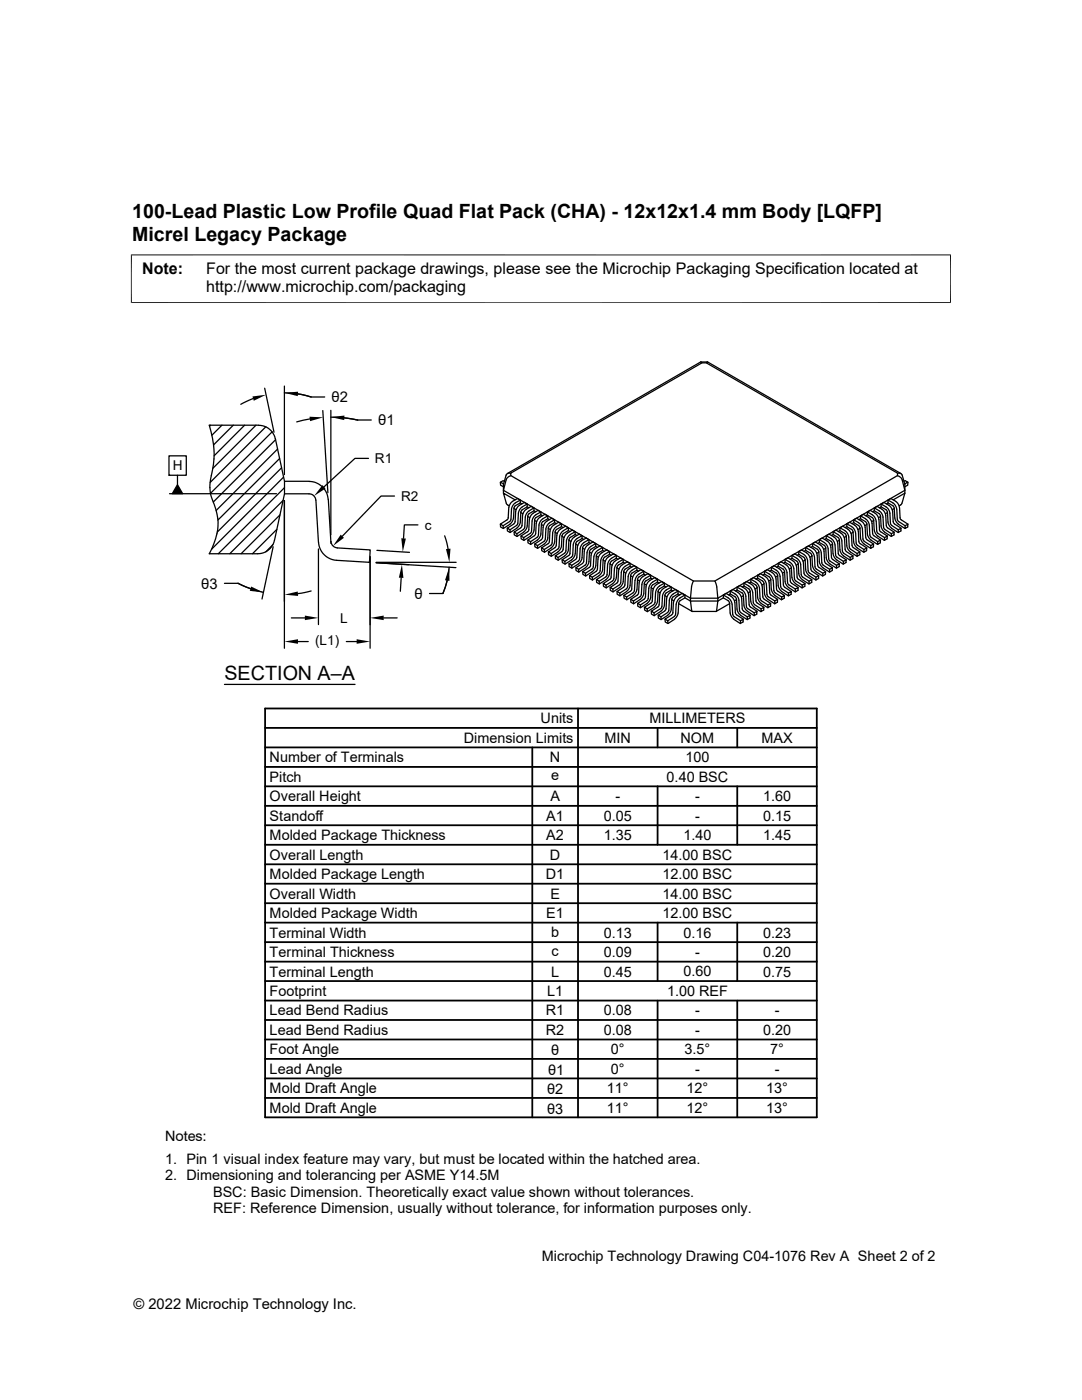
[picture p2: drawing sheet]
<svg xmlns="http://www.w3.org/2000/svg" width="216mm" height="279mm" viewBox="0 0 216 279" stroke-linecap="round" stroke-linejoin="round" font-family="sans-serif">
<g fill="none" stroke="#000" stroke-width=".25">
<path d="M50.5 79.5l-2.5 1.2M52.8 77.5l1.9 8.8M56.7 78.4l3.4 .3a13.1 13.1 0 0 0 4.7 .5M56.7 77v17.7M59.4 78.6l2.7 .6M139.8 72.2l-38.6 22.3M139.8 72.2l.3 .2M139.8 72.2h1.4M140.9 72.4l.3-.2 38.6 22.3M33.7 91h3.5v3.8h-3.5zM33.7 94.8h.1M33.8 98.5h21.4"/>
<path d="M35.4 96.7l1 1.8h-2zM35.4 94.8v1.9M42 84.9l-.2 .1M44.3 84.9l-2 2M46.5 84.9l-3.9 3.9M48.8 84.9l-6.1 6.1M51.1 84.9l-8.6 8.6M53 85.2l-11.1 11.1M54.3 86.2l-12.3 12.3M54.9 87.6a3.4 3.4 0 0 0-3.3-2.7h-9.8a18.5 18.5 0 0 1 .2 11.2l-.1 1.2M54.9 87.6l1.9 8.5v2.5l-2 9.2a3.4 3.4 0 0 1-3.4 2.7h-9.6a11.1 11.1 0 0 0 .5-11.1l-.3-.8-.1-1.3M55 87.8l-12.4 12.4"/>
<path d="M55.4 89.6l-12.3 12.3M55.8 91.5l-12.3 12.3M56.2 93.4l-12.9 12.8M56.5 99.9l-10.7 10.6M56.6 95.2l-14.4 14.4M56.7 99.9v29.5M56.8 98.6h4.9a1.35 1.35 0 0 1 1.3 1.2M56.8 96.1h4.9a3.8 3.8 0 0 1 3.8 3.6l.5 8.7M56.8 97.3l-13.2 13.2M61.8 83.6l-2.6 .6M63 99.8l.6 8.4a3.9 3.9 0 0 0 3.6 3.6l6.5 .4 .2-2.5-6.6-.4a1.39 1.39 0 0 1-1.3-1.2M64.4 81.9l1 16.4"/>
<path d="M66 81.9v24.8M66 83.2l2.7 .2 2.7 .4-2.7-.4M71.4 83.8h2.7M73.5 91.5h-2.7l-6.1 5.7M78.7 99h-2.7l-7.7 8M99.8 96.2l.7 .4M100.6 96.1l-.2-.2-.6 .3 .1 .6 .6 .3M101.9 94.4l38.2-22h.8l38.2 22v.5l-36.5 21.1h-4.2l-36.5-21.1zM101.9 95l-.4 .2-.5 .5-.5 2.2 37.3 21.5 .2-2.4 .4-1M101.9 94.5l-.4-.1-.5 .3-.5 2v1.7M102.8 99.8l-2.3-1.4 .6 2.1 .5 .4M103.8 99.8l-1 .6a1.77 1.77 0 0 0-.7 1.2"/>
<path d="M177.2 99.8l1 .6a1.77 1.77 0 0 1 .7 1.2M179.1 95l.5 .2 .4 .5 .6 2.2-37.4 21.5v.6l1.1-.7M179.1 94.5l.5-.1 .4 .3 .6 2v1.7M180.4 96.1l.2-.2 .6 .3-.7 .4M180.6 98.4l-2.4 1.4M180.6 98.4l-.6 2-.3 .4M181.2 96.2l-.1 .6-.5 .3M44.8 116.4h2.7l2.5 1.1M47.5 116.4l2.5 1.1 2.6 .7M54.5 108.7l-1.5 1.4M54.5 109.1l-2.2 10.4M55.2 105.6l-4.8 4.9"/>
<path d="M55.9 102.8l-7.8 7.7M62.1 117.9l-2.7 .6M63.5 109.6v15.1M73.7 112.2h.1M73.9 111.1v18.3M75.1 112.2h15.9M75.1 112.3l15.9 1M75.2 109.8l6.5 .4M80.1 115.3l-.2 2.7M83.4 104.8h-2.7l-.2 2.6M85.7 118.4h2.7M88.7 106.9l.7 2.6"/>
<path d="M89.2 115.9l-.8 2.5M89.6 113.2a16.2 16.2 0 0 1-1.2 5.2M99.8 104.6l.1 .6 .5 .3 1.3-.9M101.2 105.4v.6l.6 .3 1.3-.9M101.9 103.6l-.2 .5-1.3 .8M102.1 101.6l-.1 2M102.3 100.1a1.77 1.77 0 0 0-.8 1.2l-.2 2.3-1.5 1 .6 .3v.6M102.3 100l1-.5 .5 .3v.6l-1 .5-.2 .4-.1 2.1M102.4 103.4l-.2 .7-.5 .5M102.6 101.5l.4 .2M103.7 100.9a1.77 1.77 0 0 0-.8 1.2l-.2 2.3-1.5 1 .6 .3v.6M103.7 100.8l.9-.5 .6 .3v.6l-1 .5-.3 .5"/>
<path d="M103.8 100.4l.3 .2M103.9 105.3l-1.3 .9 .5 .3 .1 .6M103.9 102.2l-.1 2.3-.7 .9M103.9 102.3l.4 .2M104.1 104.9l-.2 .4M105 101.6a1.77 1.77 0 0 0-.7 1.3l-.1 2M105 101.6l1-.6 .6 .4v.5l-1 .6-.3 .4-.1 2.2-.2 .5-.5 .6-1.3 .9-.6-.4v-.5M105.2 101.2l.3 .1M105.2 100.6l-1 .6a1.77 1.77 0 0 0-.8 1.2l-.1 2.3-1.5 1M105.3 106.1l-1.4 .9 .6 .3v.5M105.3 103.1l.4 .2M105.6 102a1.77 1.77 0 0 0-.8 1.2l-.2 2.3-1.5 1"/>
<path d="M105.6 103.7l-.1 2.1-.2 .3M105.6 103.7a1.77 1.77 0 0 1 .8-1.3l1-.5 .5 .3v.5l-1 .6-.2 .4-.1 2-.3 .7-.5 .6-1.3 .8-.5-.3-.1-.5M106.6 101.9l.3 .2M106.6 101.4l-1 .5M106.7 103.9l.4 .2M106.7 108.6v.5l.6 .3 1.3-.8M106.9 106.5l-.3 .4-1.3 .9 .6 .3v.5M106.9 106.5l.1-2a1.77 1.77 0 0 1 .8-1.3l1-.6 .5 .4v.5l-1 .6-.2 .4-.2 2.2-.2 .5-.5 .6-1.3 .8-.6-.3v-.5M106.9 102.7a1.77 1.77 0 0 0-.7 1.3l-.2 2.3-1.5 1M107.4 106.8l-.2 .4-1.3 .9M107.9 102.7l.3 .2M107.9 102.2l-1 .5"/>
<path d="M108 104.7l.4 .2M108.3 103.5a1.77 1.77 0 0 0-.8 1.3l-.1 2M108.6 108l-1.3 .9M108.8 107.6l-.2 .4M109.3 103.5l.3 .2M109.3 103l-1 .5M109.4 108.5l-1.3 .8 .5 .4v.5M109.4 105.5l.4 .2M109.4 105.3l-.2 2.4-.6 .9M109.4 110.2l.1 .5 .5 .3 1.3-.8M109.4 105.3l.3-.4 1-.6v-.6l-.6-.3-1 .6a1.77 1.77 0 0 0-.7 1.3l-.2 2.2-1.5 1.1 .6 .3v.5M110.2 108.4l-.3 .4-1.3 .9"/>
<path d="M110.3 106.4l-.1 2M110.5 104.8a1.77 1.77 0 0 0-.8 1.2l-.1 2.1-.2 .4M110.5 104.8l1-.6 .5 .3v.6l-1 .6-.2 .3-.1 2.1M110.7 104.3l.3 .2M110.7 108.1l-.5 1-1.6 1.1-.5-.3v-.6M110.7 103.7l-1 .6a1.77 1.77 0 0 0-.8 1.3l-.1 2M110.8 106.2l.4 .3M111.9 105.6a1.77 1.77 0 0 0-.8 1.2l-.2 2.3-1.5 1.1 .6 .3v.5M111.9 105.6l1-.6 .5 .3v.6l-1 .6-.2 .4M112 105.1l.4 .2M112 104.5l-1 .6a1.77 1.77 0 0 0-.7 1.3M112.1 110.1l-1.3 .8 .6 .4v.5"/>
<path d="M112.1 107l.4 .3M112.1 106.9l-.1 2.4-.7 .9M112.2 111.7v.6l.6 .3 1.3-.9M112.4 109.6l-.3 .5M112.9 109.9l-.2 .5-1.3 .9M113.2 106.4a1.77 1.77 0 0 0-.7 1.2l-.1 2M113.2 106.4l1-.6 .6 .3v.6l-1 .6-.3 .3-.1 2.3-.2 .5-.5 .6-1.3 .8-.6-.3v-.6M113.4 105.9l.3 .2M113.4 105.3l-1 .6a1.77 1.77 0 0 0-.7 1.3l-.2 2.2-1.5 1.1M113.5 107.8l.4 .3M113.8 108.4l-.1 2.3-1.5 1 .5 .3 .1 .6M113.9 108.4a1.77 1.77 0 0 1 .7-1.2l1-.6 .5 .3v.6l-1 .5-.2 .4-.2 2.4-.7 .9"/>
<path d="M114.3 110.7l-.3 .5-1.3 .8M114.8 106.7l.3 .2M114.8 106.1l-1 .6a1.77 1.77 0 0 0-.8 1.2l-.1 2.1M114.9 108.6l.4 .2M114.9 113.3v.6l.6 .3 1.3-.9M115.1 107.5a1.77 1.77 0 0 0-.7 1.2l-.1 2M116.1 107.5l.4 .2M116.1 106.9l-1 .6M116.2 109.4l.4 .2M116.2 109.3l-.1 2.2-.3 .6-1.7 1.3-.5-.3-.1-.6M116.3 109.3l.2-.5 1-.5v-.6l-.5-.3-1 .6a1.77 1.77 0 0 0-.8 1.2l-.2 2.3-1.5 1 .6 .3v.6M116.5 108.3a1.77 1.77 0 0 0-.7 1.2l-.2 2.3-1.5 1"/>
<path d="M116.8 112.8l-1.3 .8M117 112.3l-.2 .5M117.5 108.3l.3 .2M117.5 107.7l-1 .6M117.6 110.2l.4 .2M117.6 110.1l-.1 2.3-.7 .9M117.6 110.1l.3-.5 1-.5v-.6l-.6-.3-1 .6a1.77 1.77 0 0 0-.7 1.2l-.2 2.2-1.5 1.1 .6 .3v.6M117.9 110.8l-.1 2.3-1.5 1 .5 .3 .1 .6M118.5 111.1l-.2 2.3-1.5 1M118.7 109.5a1.77 1.77 0 0 0-.7 1.3M118.7 109.5l1-.5 .5 .3v.6l-.9 .5-.3 .5M118.9 109.1l.3 .1"/>
<path d="M118.9 112.9l-.5 1-1.5 1.1-.6-.4v-.5M118.9 108.5l-1 .6a1.77 1.77 0 0 0-.8 1.2l-.1 2M119 111l.4 .2M119 110.9l-.1 2M119.2 113.6l-.2 .4-1.4 .9 .6 .3v.6M119.7 113.9l-.2 .4-1.3 .9M120.2 109.9l.4 .1M120.2 113.7l-.4 1-1.6 1.1-.5-.4-.1-.5M120.2 109.3l-.9 .6a1.77 1.77 0 0 0-.8 1.2M120.3 114.8l-1.3 .9 .6 .3v.5M120.4 111.8l.4 .2M120.4 111.7l-.2 1.9"/>
<path d="M120.4 111.7l.2-.5 1-.6v-.5l-.5-.4-1 .6a1.77 1.77 0 0 0-.8 1.3l-.1 2M121.5 111.1a1.77 1.77 0 0 0-.8 1.3l-.1 2-.3 .4M121.5 111.1l.9-.6 .6 .3v.6l-1 .6-.2 .5M121.6 110.6l.3 .2M121.6 110.1l-1 .6a1.77 1.77 0 0 0-.7 1.2l-.1 2M121.7 115.6l-1.3 .9 .5 .3 .1 .5M121.7 112.6l.4 .2M121.7 112.4l-.1 2.2-.3 .7-1.7 1.2-.6-.3v-.5M121.8 117.2v.6l.5 .3 1.3-.8 .5-.6 .2-.5 .2-2.2 .2-.4 1-.6v-.6l-.5-.3-1 .6a1.77 1.77 0 0 0-.8 1.3l-.2 2.2-1.4 1 .5 .4v.5M122 113.2l-.1 2.1-.2 .3M122.1 113.2a1.77 1.77 0 0 1 .7-1.3l1-.6 .6 .3v.6l-1 .6-.3 .4-.1 2M122.5 115.5l-.3 .4-1.3 .9"/>
<path d="M123 111.4l.3 .2M123 115.2l-.3 .7-.4 .6-1.3 .8-.6-.3v-.5M123 110.8l-1 .6a1.77 1.77 0 0 0-.8 1.3l-.1 2.2-1.5 1.1M123.1 113.3l.4 .3M123.1 118v.6l.6 .3 1.3-.8M123.4 112.2a1.77 1.77 0 0 0-.8 1.3l-.1 2M124.4 112.2l.3 .2M124.4 111.6l-1 .6M124.5 114.2l.4 .2M124.5 118.8v.6l.6 .3 1.3-.8M124.7 116.7l-.3 .5-1.3 .8 .6 .4v.5M124.7 113a1.77 1.77 0 0 0-.7 1.3l-.2 2.2-1.5 1.1"/>
<path d="M125 117.5l-1.3 .9M125.2 117.1l-.2 .4M125.7 113l.3 .2M125.7 112.4l-1 .6M125.8 114.9l.4 .3M125.8 114.8l-.1 2.4-.7 .8M125.9 114.8l.2-.4 1-.6v-.6l-.6-.3-.9 .6a1.77 1.77 0 0 0-.8 1.2l-.1 2.1M126.1 113.8a1.77 1.77 0 0 0-.8 1.3l-.1 2M126.6 117.8l-.3 .5-1.3 .8M126.7 115.9l-.1 2M126.9 114.3a1.77 1.77 0 0 0-.7 1.2l-.2 2.3-1.5 1 .5 .3 .1 .6M126.9 114.3l1-.6 .6 .3v.6l-1 .5-.3 .5"/>
<path d="M127.1 113.8l.3 .2M127.1 113.2l-1 .6M127.2 115.7l.4 .3M127.2 115.6l-.2 2.3-.6 .9M128.5 114.6l.3 .2M128.5 118.4l-.5 1-1.6 1.1-.5-.3v-.6M128.5 114l-1 .6a1.77 1.77 0 0 0-.8 1.2M128.6 116.5l.4 .3M128.6 116.4l-.1 2M128.6 116.4l.2-.4 1-.6v-.6l-.5-.3-1 .6a1.77 1.77 0 0 0-.8 1.2l-.2 2.3-1.4 1 .5 .3v.6M129.7 115.9a1.77 1.77 0 0 0-.8 1.2l-.2 2.3-1.5 1 .6 .3v.6M129.7 115.8l.9-.5 .6 .3v.6l-1 .5-.2 .4-.2 2.3-.2 .5-.5 .5-1.3 .9-.5-.3-.1-.6"/>
<path d="M129.8 115.4l.4 .2M129.8 114.8l-1 .6a1.77 1.77 0 0 0-.7 1.2l-.2 2.3-1.5 1M129.9 117.3l.4 .2M130.2 119.9l-.3 .4M130.3 117.9l-.1 2M130.3 117.9a1.77 1.77 0 0 1 .7-1.3l1-.5 .6 .3v.5l-1 .6-.3 .5M130.8 118.2l-.2 2.3-1.5 1M131.2 116.2l.3 .2M131.2 115.6l-1 .6a1.77 1.77 0 0 0-.7 1.2l-.2 2.3-1.5 1M131.3 118.1l.4 .2M131.3 118l-.2 2.3-.6 .9M131.6 117a1.77 1.77 0 0 0-.8 1.2"/>
<path d="M132.2 119l-.1 2M132.4 117.5a1.77 1.77 0 0 0-.8 1.2l-.1 2M132.4 117.4l1-.5 .5 .3v.6l-1 .5M132.6 116.9l.3 .2M132.6 116.4l-1 .5M132.7 118.9l.4 .2M132.9 118.3l-.2 .5-.2 2.1-.3 .7-1.7 1.3-.5-.3v-.6M133.9 117.8l.4 .1M133.9 117.2l-1 .6a1.77 1.77 0 0 0-.7 1.2M134 119.7l.5 .2M134 119.5l-.1 2.4-.7 .9M134.1 119.6l.2-.5 1-.6v-.5l-.6-.4-.9 .6a1.77 1.77 0 0 0-.8 1.3l-.1 2"/>
<path d="M134.3 118.6a1.77 1.77 0 0 0-.7 1.2l-.1 2-.3 .4M135.1 119a1.77 1.77 0 0 0-.7 1.3l-.1 2-.3 .4M135.1 119l1-.6 .6 .3v.6l-1 .6-.3 .4-.1 2M135.3 118.5l.3 .2M135.3 118l-1 .5M136.7 118.7l-1 .6a1.77 1.77 0 0 0-.8 1.3M142.6 116l.4 1 .2 2.4h-5.4v.6l-1.1-.7M144.3 118.7l1 .6a1.77 1.77 0 0 1 .8 1.3M145.7 118.5l-.3 .2M145.7 118l1 .5M145.9 119l-1-.6-.6 .3v.6l1 .6 .3 .4 .2 2.4 .6 .9M145.9 119a1.77 1.77 0 0 1 .7 1.3"/>
<path d="M146.7 118.6a1.77 1.77 0 0 1 .7 1.2l.2 2 .2 .4M147 119.7l-.4 .2M147.1 117.8l-.4 .1M147.1 117.2l1 .6a1.77 1.77 0 0 1 .7 1.2M148.1 118.3l.2 .5M148.3 118.9l-.4 .2M148.3 118.8l.2 2.1 .2 .6 .5 .5 1.3 .9M148.4 116.9l-.3 .2M148.4 116.4l1 .5M148.6 117.4l-1-.5-.5 .3v.6l1 .5M148.6 117.5a1.77 1.77 0 0 1 .8 1.2l.2 2.2 1.4 1.1M148.8 119l.1 2"/>
<path d="M149.4 117a1.77 1.77 0 0 1 .8 1.2l.2 2.3 1.5 1 .5-.3v.6l-.6 .3 .1-.6M149.7 118l.2 2.3 .6 .9M149.7 118.1l-.4 .2M149.8 116.2l-.3 .2M149.8 115.6l1 .6a1.77 1.77 0 0 1 .8 1.2l.1 2M150.7 117.9a1.77 1.77 0 0 0-.7-1.3l-1-.5-.6 .3v.5l1 .6 .3 .5M150.7 117.9l.1 2M150.9 119.9l.2 .4M151.1 117.3l-.4 .2M151.2 115.4l-.3 .2M151.2 114.8l1 .6a1.77 1.77 0 0 1 .7 1.2l.2 2.3 1.5 1 .6-.3-.1 .6-.5 .3v-.6M151.3 115.8l-.9-.5-.6 .3v.6l1 .5 .2 .4 .2 2.3 .3 .6 1.7 1.3"/>
<path d="M151.3 115.9a1.77 1.77 0 0 1 .8 1.2l.1 2M151.7 119.4l.2 .5 1.3 .8 .6-.3v.6l-.6 .3v-.6M152.2 119.1l.3 .4 1.3 .9M152.4 116.4l-.2-.4-1-.6v-.6l.5-.3 1 .6a1.77 1.77 0 0 1 .8 1.2l.2 2.3 1.5 1M152.4 116.5l-.4 .3M152.4 116.4l.1 2M152.5 114.6l-.3 .2M152.5 114l1 .6a1.77 1.77 0 0 1 .8 1.2M152.5 118.4l.5 1 1.6 1.1M153.8 115.7l-.4 .3M153.9 113.8l-.3 .2M153.9 113.2l1 .6"/>
<path d="M153.9 117.6l.3 .7 .4 .5M154.1 114.3l-1-.6-.6 .3v.6l1 .5 .3 .4 .1 2.1M154.1 114.3a1.77 1.77 0 0 1 .7 1.2l.2 2.3 1.5 1M154.3 115.9l.1 2M154.4 117.8l.3 .5 1.3 .8 .5-.3v.6l-.6 .3 .1-.6M154.6 118.9l1.3 .8M154.9 113.8a1.77 1.77 0 0 1 .8 1.3l.1 2M155.2 114.8l-.3-.4-1-.6v-.6l.6-.3 .9 .6a1.77 1.77 0 0 1 .8 1.2l.1 2.1M155.2 114.9l-.4 .3M155.2 114.8l.1 2.4 .7 .8M155.3 113l-.3 .2M155.3 112.4l1 .6"/>
<path d="M155.8 117.1l.2 .4M156 118.1l1.3 .8M156 117.5l1.3 .9 .6-.4v.6l-.6 .3v-.5M156.3 113a1.77 1.77 0 0 1 .7 1.3l.1 2M156.3 116.7l.3 .5 1.3 .8M156.5 114.2l-.4 .2M156.7 112.2l-.4 .2M156.7 111.6l.9 .6M157.2 116.3l.2 .4 1.3 .9 .6-.4-.1 .6-.5 .3v-.5M157.6 112.2a1.77 1.77 0 0 1 .8 1.3M157.7 116l-.1-2a1.77 1.77 0 0 0-.8-1.3l-1-.6-.5 .3v.6l1 .6 .2 .4 .2 2.2 .3 .7 1.7 1.2M157.7 116l.2 .4 1.4 .8"/>
<path d="M157.9 113.3l-.4 .3M158 111.4l-.3 .2M158 110.8l1 .6a1.77 1.77 0 0 1 .8 1.3l.2 2.2 1.4 1.1 .6-.3v.5l-.6 .3v-.5M158.4 113.5l.2 2.2 1.5 1.1 .5-.3v.5l-.6 .3 .1-.5M158.9 113.2a1.77 1.77 0 0 0-.7-1.3l-1-.6-.5 .3v.6l.9 .6 .3 .4 .1 2 .4 .9 1.6 1.2M159 113.2v2M159.1 115.2l.2 .4M159.3 112.6l-.4 .2M159.3 115.6l1.3 .9M159.4 110.6l-.3 .2M159.4 110.1l1 .6a1.77 1.77 0 0 1 .7 1.2l.1 2M159.6 111.1l-1-.6-.6 .3v.6l1 .6 .3 .4 .1 2.2 .3 .7 1.7 1.2"/>
<path d="M159.6 111.1a1.77 1.77 0 0 1 .7 1.3l.1 2 .3 .4M160.6 111.7l-.2-.5-1-.6v-.5l.5-.4 1 .6a1.77 1.77 0 0 1 .8 1.3l.1 2M160.7 111.8l-.4 .2M160.7 111.7l.1 1.9M160.7 114.8l1.3 .9M160.8 109.9l-.4 .1M160.8 109.3l.9 .6a1.77 1.77 0 0 1 .8 1.2M160.8 113.7l.4 1 1.6 1.1M161.3 113.9l.2 .4 1.3 .9 .6-.3-.1 .5-.5 .4v-.6M161.8 113.6l.3 .4 1.3 .9M162 110.9l.1 2M162 111l-.4 .2"/>
<path d="M162.1 109.1l-.3 .1M162.1 108.5l1 .6a1.77 1.77 0 0 1 .8 1.2l.1 2M162.1 112.9l.3 .7 .5 .5M162.3 109.5l-1-.5-.5 .3v.6l.9 .5 .3 .5M162.3 109.5a1.77 1.77 0 0 1 .7 1.3M162.5 111.1l.2 2.3 1.5 1 .5-.3v.5l-.6 .4 .1-.6M162.8 114.1l1.3 .9M163.1 110.8l.1 2.3 1.5 1M163.4 110.1l-.3-.5-1-.5v-.6l.6-.3 1 .6a1.77 1.77 0 0 1 .7 1.2l.1 2M163.4 110.2l-.4 .2M163.4 110.1l.2 2.3 .6 .9M163.5 108.3l-.3 .2"/>
<path d="M163.5 107.7l1 .6M164 112.3l.2 .5M164.2 113.3l1.3 .9M164.2 112.8l1.3 .8 .6-.3v.6l-.6 .3v-.6M164.5 108.3a1.77 1.77 0 0 1 .7 1.2l.2 2.3 1.5 1 .6-.3-.1 .6-.5 .3v-.6M164.5 112l.3 .4 1.3 .9M164.7 109.3l-.2-.5-1-.5v-.6l.5-.3 1 .6a1.77 1.77 0 0 1 .8 1.2l.2 2.3 1.5 1M164.8 109.4l-.4 .2M164.8 109.3l.1 2.2 .2 .5 .5 .5 1.3 .9M164.9 107.5l-.4 .2M164.9 106.9l.9 .6M165.8 107.5a1.77 1.77 0 0 1 .8 1.2l.1 2"/>
<path d="M166.1 108.6l-.4 .2M166.2 106.7l-.3 .2M166.2 110.5l.5 1 1.6 1.1M166.2 106.1l1 .6a1.77 1.77 0 0 1 .8 1.2l.1 2.1M166.8 110.7l.2 .5 1.3 .8 .5-.3v.6l-.5 .3v-.6M167.2 108.4a1.77 1.77 0 0 0-.8-1.2l-1-.6-.5 .3v.6l.9 .5 .3 .4 .1 2.1M167.2 108.4l.1 2.3 1.5 1M167.5 107.8l-.4 .3M167.5 107.7l.1 2.2 .2 .5 .5 .5 1.3 .9M167.6 105.9l-.3 .2M167.6 105.3l1 .6a1.77 1.77 0 0 1 .8 1.3l.1 2.2 1.5 1.1 .6-.3v.5l-.6 .3v-.5M167.8 106.4l-1-.6-.6 .3v.6l1 .6 .3 .4"/>
<path d="M167.8 106.4a1.77 1.77 0 0 1 .7 1.2l.1 2 .3 .5M168.1 109.9l.2 .5 1.4 .9 .5-.4v.6l-.6 .3 .1-.5M168.9 107l-.4 .3M168.9 106.9l.1 2.4 .7 .9M168.9 110.1l1.3 .8M169 105.1l-.3 .2M169 104.5l.9 .6a1.77 1.77 0 0 1 .8 1.3M169.1 105.6l-1-.6-.5 .3v.6l1 .6 .2 .4M169.1 105.6a1.77 1.77 0 0 1 .8 1.2l.1 2M169.7 110.2l1.3 .8M170 108.8l.3 .5 1.3 .9M170.2 106.2l-.4 .3"/>
<path d="M170.3 104.3l-.3 .2M170.3 108.1l.5 1 1.6 1.1M170.3 103.7l1 .6a1.77 1.77 0 0 1 .8 1.3l.1 2M170.5 104.8l-1-.6-.5 .3v.6l.9 .6 .3 .3 .1 2.1M170.5 104.8a1.77 1.77 0 0 1 .8 1.2M170.7 106.4l.2 2.2 1.5 1.1 .6-.4-.1 .6-.5 .3v-.5M171.3 106.1l.1 2M171.4 108.1l.2 .4M171.6 105.3l-.3-.4-1-.6v-.6l.6-.3 1 .6a1.77 1.77 0 0 1 .7 1.3l.2 2.2 1.5 1.1M171.6 105.5l-.4 .2M171.6 105.3l.2 2.4 .6 .9M171.6 108.5l1.4 .8"/>
<path d="M171.7 103.5l-.3 .2M171.7 103l1 .5M172.2 107.6l.2 .4M172.4 108.6l1.3 .8M172.4 108l1.4 .9 .5-.3v.5l-.6 .3 .1-.5M172.7 103.5a1.77 1.77 0 0 1 .8 1.3l.1 2M173 104.7l-.4 .2M173.1 102.7l-.3 .2M173.1 102.2l1 .5M173.6 106.8l.2 .4 1.3 .9 .6-.3v.5l-.6 .3v-.5M174.1 102.7a1.77 1.77 0 0 1 .7 1.3M174.1 106.5l-.1-2a1.77 1.77 0 0 0-.8-1.3l-.9-.6-.6 .4v.5l1 .6 .3 .4 .1 2.2 .3 .7 1.7 1.2"/>
<path d="M174.1 106.5l.3 .4 1.3 .9M174.3 103.8l.2 2.3 .7 .9M174.3 103.9l-.4 .2M174.5 101.9l-.4 .2M174.5 101.4l.9 .5M174.8 104l.2 2.3 1.5 1 .6-.3-.1 .5-.5 .3v-.5M175.2 107l1.3 .8M175.4 103.7a1.77 1.77 0 0 0-.8-1.3l-1-.5-.5 .3v.5l1 .6 .2 .5M175.4 103.7l.2 2.2 1.5 1.1M175.4 102a1.77 1.77 0 0 1 .8 1.2l.1 2M175.7 103.1l-.4 .2M175.8 101.2l-.3 .1"/>
<path d="M175.8 100.6l1 .6a1.77 1.77 0 0 1 .8 1.2l.2 2.3 1.4 1 .6-.3v.6l-.6 .3v-.6M176 101.6l-1-.6-.5 .4v.5l.9 .6 .3 .4 .1 2.2 .3 .7 1.7 1.3M176 101.6a1.77 1.77 0 0 1 .7 1.3l.1 2M176.3 105.2l.3 .4 1.3 .9 .5-.3v.5l-.6 .4 .1-.6M176.9 104.9l.2 .4M177.1 102.3l-.4 .2M177.1 102.2l.1 2.3 .7 .9M177.1 105.3l1.3 .9M177.2 100.4l-.3 .2M177.4 100.8l-1-.5-.6 .3v.6l1 .5 .3 .5M177.4 100.9a1.77 1.77 0 0 1 .7 1.2l.2 2.3 1.5 1M177.9 105.4l1.3 .9"/>
<path d="M178.5 101.5l-.5 .2M178.6 103.4l.4 1 1.6 1.1M178.7 100l-1-.5-.5 .3v.6l1 .5 .2 .4 .1 2.1M178.7 100.1a1.77 1.77 0 0 1 .8 1.2l.2 2.3 1.5 1M178.9 101.6l.1 2M179.1 103.6l.2 .5 1.3 .8 .6-.3-.1 .6-.5 .3v-.6M179.7 100.8l-.3 .1M44.8 136.6h26M58.1 123.3h2.7M59.5 128h2M69.1 128h2.1M76.6 123.3h2.6"/>
<path d="M128.6 121.2v.6l.6 .3 1.3-.9M129.9 120.4l-1.3 .8 .5 .3 .1 .6M131.3 122.8l.1 .5 .5 .4 1.3-.9M131.5 120.7l-.2 .4-1.3 .9 .5 .3v.6M132.1 121l-.3 .5-1.3 .8M132.7 123.6v.5l.6 .3 1.3-.8M132.9 121.5l-.2 .4-1.4 .9 .6 .3v.6M133.2 122.3l-1.3 .8M134 122.7l-1.3 .9 .5 .3 .1 .5M134.6 123l-1.4 .9M134.8 122.6l-.2 .4M134.9 120.6l-.1 2"/>
<path d="M135.3 122.3l-.2 .7-.5 .6M135.4 120.5l2.7 1.5h4.8M138 121.8l-.2-1.8h5.4l-.2 1.8M138 121.8l.2 .2M143 121.8l-.1 .2M145.6 120.5l-2.7 1.5M146.1 120.6l.1 2M146.2 122.6l.3 .4M146.4 123.6l1.3 .8M146.5 123l1.3 .9 .5-.3v.5l-.6 .3 .1-.5M146.6 120.3l.1 2M146.7 122.3l.3 .4"/>
<path d="M147 122.7l1.3 .9M147.8 122.8l1.3 .9M147.8 122.3l1.3 .8 .6-.3-.1 .5-.5 .4v-.6M148.1 121.5l-.1-2a1.77 1.77 0 0 0-.8-1.3l-.9-.6-.6 .4v.5l1 .6 .2 .4 .2 2.4 .7 .9M148.1 121.5l.3 .4 1.3 .9M148.9 121l.3 .5 1.3 .8 .5-.3v.6l-.5 .3v-.6M150.5 121.2l1.3 .9M151.1 120.4l1.3 .8"/>
</g>
<path d="M26.1 50.9h163.7M26.2 50.8v9.7M189.7 50.8v9.7M26.1 60.4h163.7" fill="none" stroke="#000" stroke-width=".2"/>
<g fill="#000">
<path d="M50.4 79.1l2.7-.3-2.5 1.2zM56.7 78.4l2.8-.2-.1 .9zM35.4 96.7l1 1.8h-2zM61.8 83.2l2.7 .1-2.6 .8zM64.3 96.8l.7 .7-2.3 1.5zM66 83.2l2.7-.3v.9zM50.1 117.1l2.5 1.1-2.8-.3zM56.7 118.7l2.7-.7 .1 .9zM68 106.7l.6 .6-2.2 1.7zM80.2 112.6l.3 2.7h-.9zM80.1 107.4l.9 .1-.6 2.7zM89.6 113.2l.1 2.7-.9-.1z"/>
<path d="M89 109.6l.9-.1-.2 2.7zM56.7 128l2.8-.4v.9zM60.8 122.9l2.7 .4-2.7 .5zM71.2 127.6l2.7 .4-2.7 .5zM73.9 123.3l2.7-.4v.9z"/>
</g>
<g fill="none" stroke="#000" stroke-width=".36">
<path d="M52.9 156.9h110.1M52.9 153.1h110.1M52.9 149.2h110.1M52.9 145.3h110.1M52.9 141.4h110.1v81.6h-110.1zM106.2 149.2v73.8M115.3 141.4v81.6M131.2 145.3v3.9M131.2 156.9v11.7M147.1 145.3v3.9M147.1 156.9v11.7M52.9 160.8h110.1"/>
<path d="M52.9 172.5h110.1M52.9 168.6h110.1M52.9 164.7h110.1M52.9 176.4h110.1M52.9 188h110.1M52.9 180.3h110.1M52.9 195.8h110.1M52.9 184.1h110.1M52.9 191.9h110.1M52.9 199.7h110.1M131.2 184.1v11.7M131.2 199.7v23.3"/>
<path d="M147.1 184.1v11.7M147.1 199.7v23.3M52.9 207.5h110.1M52.9 215.2h110.1M52.9 203.6h110.1M52.9 211.3h110.1M52.9 219.1h110.1"/>
</g>
<g font-size="3.9">
<text x="26.4" y="43.5">100-Lead Plastic Low Profile Quad Flat Pack (CHA) - 12x12x1.4 mm Body [LQFP]</text>
<text x="26.4" y="48">Micrel Legacy Package</text>
<text x="44.8" y="135.8">SECTION A–A</text>
</g>
<g font-size="3.2">
<text x="28.4" y="54.6">Note:</text>
<text x="41.1" y="58.3">http://www.microchip.com/packaging</text>
<text x="41.1" y="54.6">For the most current package drawings, please see the Microchip Packaging Specification located at</text>
</g>
<g font-size="2.9">
<text x="66.2" y="80.3">θ2</text>
<text x="75.5" y="84.9">θ1</text>
<text x="40.1" y="117.5">θ3</text>
<text x="82.7" y="119.5">θ</text>
<text x="92.5" y="148.3">Dimension Limits</text>
<text x="107.9" y="144.4">Units</text>
<text x="120.7" y="148.3">MIN</text>
<text x="129.6" y="144.4">MILLIMETERS</text>
<text x="135.8" y="148.3">NOM</text>
<text x="151.9" y="148.3">MAX</text>
<text x="53.8" y="152.1">Number of Terminals</text>
<text x="109.7" y="152.1">N</text>
<text x="110" y="155.7">e</text>
<text x="136.8" y="152.1">100</text>
<text x="53.8" y="159.9">Overall Height</text>
<text x="53.8" y="156">Pitch</text>
<text x="109.8" y="159.9">A</text>
<text x="122.8" y="159.9">-</text>
<text x="133" y="156">0.40 BSC</text>
<text x="138.7" y="159.9">-</text>
<text x="152.3" y="159.9">1.60</text>
<text x="53.8" y="167.7">Molded Package Thickness</text>
<text x="53.8" y="163.8">Standoff</text>
<text x="109" y="163.8">A1</text>
<text x="109" y="167.7">A2</text>
<text x="120.5" y="163.8">0.05</text>
<text x="120.5" y="167.7">1.35</text>
<text x="136.4" y="167.7">1.40</text>
<text x="138.7" y="163.8">-</text>
<text x="152.3" y="167.7">1.45</text>
<text x="152.3" y="163.8">0.15</text>
<text x="53.8" y="171.6">Overall Length</text>
<text x="109.7" y="171.6">D</text>
<text x="132.2" y="171.6">14.00 BSC</text>
<text x="53.8" y="175.5">Molded Package Length</text>
<text x="53.8" y="179.3">Overall Width</text>
<text x="108.9" y="175.5">D1</text>
<text x="109.8" y="179.3">E</text>
<text x="132.2" y="175.5">12.00 BSC</text>
<text x="132.2" y="179.3">14.00 BSC</text>
<text x="53.8" y="183.2">Molded Package Width</text>
<text x="109" y="183.2">E1</text>
<text x="132.2" y="183.2">12.00 BSC</text>
<text x="53.8" y="187.1">Terminal Width</text>
<text x="53.8" y="191">Terminal Thickness</text>
<text x="110" y="187.1">b</text>
<text x="110" y="190.7">c</text>
<text x="120.5" y="187.1">0.13</text>
<text x="120.5" y="191">0.09</text>
<text x="136.4" y="187.1">0.16</text>
<text x="138.7" y="191">-</text>
<text x="152.2" y="191">0.20</text>
<text x="152.3" y="187.1">0.23</text>
<text x="53.8" y="194.9">Terminal Length</text>
<text x="110" y="194.9">L</text>
<text x="120.5" y="194.9">0.45</text>
<text x="136.4" y="194.9">0.60</text>
<text x="152.3" y="194.9">0.75</text>
<text x="53.8" y="198.8">Footprint</text>
<text x="53.8" y="202.6">Lead Bend Radius</text>
<text x="108.9" y="202.6">R1</text>
<text x="109.2" y="198.8">L1</text>
<text x="120.5" y="202.6">0.08</text>
<text x="133.1" y="198.8">1.00 REF</text>
<text x="138.7" y="202.6">-</text>
<text x="154.6" y="202.6">-</text>
<text x="53.8" y="206.5">Lead Bend Radius</text>
<text x="108.9" y="206.5">R2</text>
<text x="120.5" y="206.5">0.08</text>
<text x="138.7" y="206.5">-</text>
<text x="152.3" y="206.5">0.20</text>
<text x="53.8" y="210.4">Foot Angle</text>
<text x="53.8" y="214.3">Lead Angle</text>
<text x="109.4" y="214.5">θ1</text>
<text x="110" y="210.6">θ</text>
<text x="121.9" y="210.4">0°</text>
<text x="121.9" y="214.3">0°</text>
<text x="136.6" y="210.4">3.5°</text>
<text x="138.7" y="214.3">-</text>
<text x="153.7" y="210.4">7°</text>
<text x="154.6" y="214.3">-</text>
<text x="53.8" y="218.2">Mold Draft Angle</text>
<text x="109.2" y="218.3">θ2</text>
<text x="121.1" y="218.2">11°</text>
<text x="137" y="218.2">12°</text>
<text x="152.9" y="218.2">13°</text>
<text x="32.9" y="227.6">Notes:</text>
<text x="53.8" y="222.1">Mold Draft Angle</text>
<text x="109.2" y="222.2">θ3</text>
<text x="121.1" y="222.1">11°</text>
<text x="137" y="222.1">12°</text>
<text x="152.9" y="222.1">13°</text>
<text x="32.9" y="232.2">1. Pin 1 visual index feature may vary, but must be located within the hatched area.</text>
<text x="32.9" y="235.5">2. Dimensioning and tolerancing per ASME Y14.5M</text>
<text x="42.5" y="238.8">BSC: Basic Dimension. Theoretically exact value shown without tolerances.</text>
<text x="42.5" y="242.2">REF: Reference Dimension, usually without tolerance, for information purposes only.</text>
<text x="108.1" y="251.7">Microchip Technology Drawing C04-1076 Rev A Sheet 2 of 2</text>
<text x="26.6" y="261.3">© 2022 Microchip Technology Inc.</text>
</g>
<g font-size="2.7">
<text x="34.5" y="93.9">H</text>
<text x="74.8" y="92.5">R1</text>
<text x="80" y="100">R2</text>
<text x="84.8" y="105.7">c</text>
<text x="67.9" y="124.3">L</text>
<text x="62.9" y="128.7">(L1)</text>
</g>
</svg>
